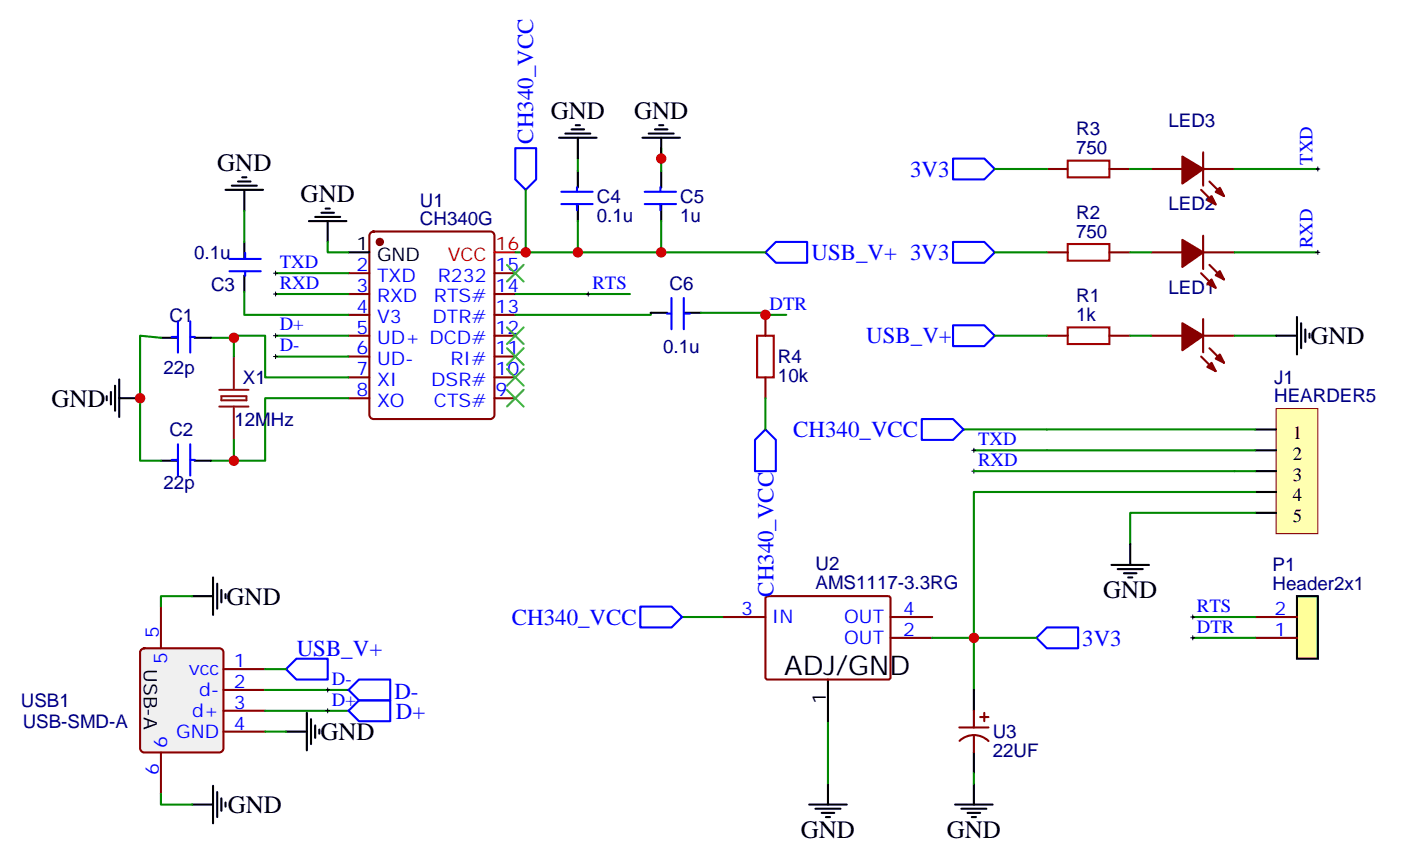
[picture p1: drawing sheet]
<svg xmlns="http://www.w3.org/2000/svg" width="237mm" height="146mm" viewBox="0 0 237 146" stroke-linecap="round" stroke-linejoin="round" font-family="sans-serif">
<path d="M23.9 110l.5-.3h12.7a.71 .71 0 0 1 .7 .8v16.2a.76 .76 0 0 1-.7 .7h-12.7a.76 .76 0 0 1-.7-.7v-16.2z" fill="#f0f0f0" stroke="#870000" stroke-width=".35"/>
<g fill="none" stroke="#870000" stroke-width=".35">
<path d="M62.7 39.4l.5-.2h19.8a.71 .71 0 0 1 .7 .7v30.3a.76 .76 0 0 1-.7 .7h-19.8a.76 .76 0 0 1-.7-.7v-30.3zM59 46.2h3.5M59 49.8h3.5M59 53.3h3.5M59 56.8h3.5M83.7 46.2h3.5M83.7 49.8h3.5M83.7 53.3h3.5M83.7 56.8h3.5M59 60.4h3.5M59 63.9h3.5M59 67.4h3.5"/>
<path d="M83.7 60.4h3.5M83.7 63.9h3.5M83.7 67.4h3.5M27.2 102.7v7M37.8 116.8h7.1M37.8 113.3h7.1M27.2 127.4v7M37.8 123.9h7.1M37.8 120.3h7.1"/>
</g>
<g fill="none" stroke="#000" stroke-width=".35">
<path d="M52.3 37.4h6.3M53.3 36.7h4.3M54.4 36h2.1M55.1 35.3h.7M55.5 37.4v3.6M27.2 57.2h2.8M32.9 57.2h2.8M59 42.7h3.5M18.1 67.1v.7M18.8 66.4v2.1M19.5 65.3v4.2M20.2 67.4h3.5"/>
<path d="M20.2 64.2v6.4M27.2 78h2.8M32.9 78h2.8M36.1 97.8v6.3M36.8 98.8v4.2M37.5 99.9v2.1M32.5 100.9h3.6M38.2 100.6v.7M32.5 136.2h3.6M36.1 133v6.4M36.8 134.1v4.2M37.5 135.1v2.2"/>
<path d="M38.2 135.9v.7M48.4 123.9h3.5M51.9 120.7v6.3M52.6 121.7v4.3M53.3 122.8v2.1M54 123.5v.7"/>
</g>
<path d="M27.2 57.2l-3.5-.4v21.2h3.5M35.7 57.2h3.9v-.4h5.3v7.1h14.1M46.6 46.2h12.4M55.5 41v1.7h3.5M59 67.4h-14.1v10.6h-9.2M44.9 113.3h3.5M44.9 123.9h3.5" fill="none" stroke="#008700" stroke-width=".35"/>
<path d="M29.1 57h1M30.1 54.4v5.3M32.2 54.4v5.3M32.2 57h.8M129.5 42.7l1.8-1.7h5.3v3.5h-5.3zM29.1 77.9h1M30.1 75.2v5.3M32.2 75.2v5.3M32.2 77.9h.8M48.4 113.3l1.8-1.8h5.3v3.5h-5.3z" fill="none" stroke="#00f" stroke-width=".35"/>
<circle cx="64.3" cy="41" r=".53" fill="#870000" stroke="#870000" stroke-width=".35"/>
<path d="M83.7 42.7h3.5" fill="none" stroke="#f00" stroke-width=".35"/>
<path d="M46.3 46.2h.7M46.6 45.9v.7" fill="none" stroke="#000" stroke-width=".17"/>
<path d="M216 69.2h7v21.1h-7z" fill="#ffffb0" stroke="#800000" stroke-width=".18"/>
<g fill="none" stroke="#000" stroke-width=".35">
<path d="M38.2 32.1h6.3M39.2 31.4h4.3M40.3 30.7h2.1M41 30h.7M41.3 32.1v3.6M94.6 23.3h6.4M95.7 22.6h4.2M96.7 21.9h2.1M97.4 21.2h.7M97.8 23.3v3.5M97.8 29v2.7M97.8 34.7v2.7"/>
<path d="M41.3 41v2.7M41.3 46.6v2.8M216 56.8h3.5M219.5 53.7v6.3M220.2 54.7v4.2M220.9 55.8v2.1M221.6 56.5v.7M212.4 72.7h3.6M212.4 76.2h3.6M212.4 79.8h3.6M212.4 83.3h3.6M212.4 86.8h3.6"/>
</g>
<g fill="none" stroke="#008700" stroke-width=".35">
<path d="M41.3 35.7v5.3M97.8 37.4v5.3M97.8 26.8v2.2M168.3 28.6h8.9M191.3 28.6h3.5M208.9 28.6h14.1M39.6 57.2v3.2M41.3 49.4v3.9h17.7M46.6 56.8h12.4M46.6 49.8h12.4M87.2 49.8h19.4M87.2 42.7h42.3"/>
<path d="M110.1 53v.3h-22.9M168.3 56.8h8.9M168.3 42.7h8.9M191.3 42.7h3.5M191.3 56.8h3.5M208.9 56.8h7.1M208.9 42.7h14.1M39.6 74.5v3.5M46.6 60.4h12.4M32.5 100.9h-5.3v1.8M44.9 116.8h14.1M27.2 134.4v1.8h5.3"/>
<path d="M44.9 120.3h14.1"/>
</g>
<g fill="none" stroke="#000" stroke-width=".17">
<path d="M222.7 28.6h.7M223 28.3v.7M46.3 56.8h.7M46.3 49.8h.7M46.6 49.4v.7M46.6 56.5v.7M222.7 42.7h.7M223 42.4v.7M46.3 60.4h.7M46.6 60v.7M55.1 116.8h.7M55.5 116.5v.7"/>
<path d="M55.5 120v.7M55.1 120.3h.7"/>
</g>
<path d="M95 32.5h5.3M95 34.5h5.3M97.6 31.7v.7M97.6 34.6v1M161.3 26.8h5.3l1.7 1.8-1.7 1.8h-5.3zM38.8 45.9h5.3M38.8 43.8h5.3M41.5 42.8v1M41.5 46v.7M161.3 41h5.3l1.7 1.7-1.7 1.8h-5.3zM161.3 55.1h5.3l1.7 1.7-1.7 1.8h-5.3z" fill="none" stroke="#00f" stroke-width=".35"/>
<path d="M37.1 66h5M37.1 68.8h5M37.5 67.1h4.2v.7h-4.2zM39.6 60.4v5.6M39.6 68.8v5.7" fill="none" stroke="#8c2424" stroke-width=".35"/>
<path d="M85.8 44.8l2.8 2.9M85.8 55.4l2.8 2.8M85.8 58.9l2.8 2.9M88.6 44.8l-2.8 2.9M88.6 55.4l-2.8 2.8M88.6 58.9l-2.8 2.9M85.8 62.5l2.8 2.8M85.8 66l2.8 2.8M88.6 62.5l-2.8 2.8M88.6 66l-2.8 2.8" fill="none" stroke="#3c3" stroke-width=".35"/>
<path d="M180.7 27.2h7v2.8h-7zM180.7 55.4h7v2.8h-7zM180.7 41.3h7v2.8h-7z" fill="none" stroke="#a10000" stroke-width=".35"/>
<g fill="none" stroke="#870000" stroke-width=".35">
<path d="M177.2 28.6h3.5M187.7 28.6h3.6M194.8 28.6h5.3M203.3 32.1l2.4 2.5M203.6 28.6h5.3M203.6 25.8v5.6M203.6 39.9v5.6M204.7 30.7l2.5 2.5M177.2 56.8h3.5M177.2 42.7h3.5M187.7 56.8h3.6M187.7 42.7h3.6"/>
<path d="M194.8 56.8h5.3M194.8 42.7h5.3M203.3 46.2l2.4 2.5M203.6 56.8h5.3M203.6 42.7h5.3M203.6 54v5.7M204.7 58.9l2.5 2.5M204.7 44.8l2.5 2.5M203.3 60.4l2.4 2.4"/>
</g>
<g fill="#870000" stroke="#870000" stroke-width=".35">
<path d="M200.1 54.7l3.5 2.1-3.5 2.5z"/>
<path d="M204.3 62.1l.7-.7 .7 1.4z"/>
<path d="M205.7 60.7l.7-.7 .8 1.4z"/>
<path d="M200.1 40.6l3.5 2.1-3.5 2.5z"/>
<path d="M204.3 48l.7-.7 .7 1.4z"/>
<path d="M205.7 46.6l.7-.7 .8 1.4z"/>
<path d="M200.1 26.5l3.5 2.1-3.5 2.5z"/>
<path d="M204.3 33.9l.7-.7 .7 1.4z"/>
<path d="M206.4 31.8l.8 1.4-1.5-.7z"/>
</g>
<path d="M219.5 100.9h3.5v10.6h-3.5z" fill="#ff9" stroke="#000" stroke-width=".35"/>
<g fill="none" stroke="#870000" stroke-width=".35">
<path d="M129.5 53.3v3.5M129.5 63.9v3.5M122.5 104.5h7M129.6 101.1l.3-.2 20.6 .1 .2 .3v13.6l-.3 .1h-20.7l-.2-.3zM150.7 108h7.1M150.7 104.5h7.1M212.4 108h7.1M212.4 104.5h7.1M162.3 123.2h5M162.4 125.4a3.5 3.5 0 0 1 4.9 .1M164.8 120.3v2.9M164.8 124.6v2.8"/>
<path d="M165.9 121.4h1.4M166.6 120.7v1.4"/>
</g>
<path d="M99.2 49.8h.7M99.6 49.4v.7M129.2 53.3h.7M129.5 53v.7M164.5 76.2h.7M164.5 79.8h.7M164.8 75.9v.7M164.8 79.4v.7M201.5 104.5h.7M201.5 108h.7M201.9 104.1v.7M201.9 107.6v.7" fill="none" stroke="#000" stroke-width=".17"/>
<g fill="none" stroke="#008700" stroke-width=".35">
<path d="M89 32.1v10.6M111.9 25.1v3.9M111.9 37.4v5.3M118.6 53h10.9v.3h3.6M129.5 67.4v5.3M163.1 72.7h49.3M164.8 76.2h47.6M164.8 79.8h47.6M212.4 83.3h-47.6v33.5M212.4 86.8h-21.1v5.3M115.4 104.5h7.1M157.8 108h17.6"/>
<path d="M201.9 104.5h10.5M201.9 108h10.5M140.1 122.1v10.6M164.8 130.9v1.8"/>
</g>
<g fill="none" stroke="#00f" stroke-width=".35">
<path d="M87.2 25.1h3.5v5.3l-1.7 1.7-1.8-1.7zM109.1 32.5h5.3M109.1 34.5h5.3M111.8 31.7v.7M111.8 34.6v1M112.9 53.1h.7M113.6 50.4v5.3M115.7 50.4v5.3M115.8 53.1h1M129.5 72.7l1.8 1.8v5.3h-3.5v-5.3zM156 70.9h5.3l1.8 1.8-1.8 1.8h-5.3zM59 116.8l1.7-1.8h5.3v3.6h-5.3z"/>
<path d="M108.4 102.7h5.3l1.7 1.8-1.7 1.7h-5.3zM175.4 108l1.8-1.8h5.3v3.5h-5.3zM59 120.3l1.7-1.7h5.3v3.5h-5.3z"/>
</g>
<g fill="none" stroke="#000" stroke-width=".35">
<path d="M108.7 23.3h6.4M109.8 22.6h4.2M110.8 21.9h2.2M111.5 21.2h.8M111.9 23.3v3.5M111.9 29v2.7M111.9 34.7v2.7M110.1 53h2.8M115.8 53h2.8M188.1 95.6h6.4M189.2 96.3h4.2M190.2 97h2.1"/>
<path d="M190.9 97.8h.7M191.3 92.1v3.5M140.1 115v7.1M164.8 116.8v3.5M136.9 136.2h6.4M138 136.9h4.2M139.1 137.6h2.1M139.8 138.3h.7M140.1 132.7v3.5M161.6 136.2h6.4M162.7 136.9h4.2M163.8 137.6h2.1"/>
<path d="M164.5 138.3h.7M164.8 127.4v3.5M164.8 132.7v3.5"/>
</g>
<path d="M128.1 56.8h2.9v7.1h-2.9z" fill="none" stroke="#a10000" stroke-width=".35"/>
<g fill="#c00">
<circle cx="23.7" cy="67.4" r=".88"/>
<circle cx="39.6" cy="57.2" r=".88"/>
<circle cx="39.6" cy="78" r=".88"/>
<circle cx="97.8" cy="42.7" r=".88"/>
<circle cx="89" cy="42.7" r=".88"/>
<circle cx="111.9" cy="42.7" r=".88"/>
<circle cx="111.9" cy="26.8" r=".88"/>
<circle cx="164.8" cy="108" r=".88"/>
<circle cx="129.5" cy="53.3" r=".88"/>
</g>
<text font-size="4.6" x="132.7" y="114.3">ADJ/GND</text>
<g font-size="4.2">
<text x="93.2" y="20.1">GND</text>
<text x="107.3" y="20.1">GND</text>
<text x="36.8" y="28.9">GND</text>
<text x="50.9" y="34.2">GND</text>
<text x="221.8" y="58.2">GND</text>
<text x="8.7" y="68.8">GND</text>
<text x="186.7" y="101.3">GND</text>
<text x="38.3" y="102.4">GND</text>
<text x="54.2" y="125.3">GND</text>
<text x="38.5" y="137.6">GND</text>
<text x="135.5" y="141.9">GND</text>
<text x="160.2" y="141.9">GND</text>
</g>
<g font-size="3.9" fill="#00f">
<text x="90.2" y="24.3" transform="rotate(-90 90.2 24.3)">CH340_VCC</text>
<text x="154" y="29.9">3V3</text>
<text x="137.4" y="44.1">USB_V+ 3V3</text>
<text x="146.6" y="58">USB_V+</text>
<text x="134.3" y="74">CH340_VCC</text>
<text x="130.9" y="101" transform="rotate(-90 130.9 101)">CH340_VCC</text>
<text x="86.6" y="105.7">CH340_VCC</text>
<text x="50.2" y="111.1">USB_V+</text>
<text x="183.2" y="109.3">3V3</text>
<text x="66.7" y="118.3">D-</text>
<text x="67" y="121.7">D+</text>
</g>
<g font-size="3.2" fill="#000080">
<text x="182.1" y="22.9">R3</text>
<text x="197.7" y="21.5">LED3</text>
<text x="182.1" y="26.1">750</text>
<text x="71.1" y="35">U1</text>
<text x="101" y="34.3">C4</text>
<text x="115.1" y="34.3">C5</text>
<text x="197.7" y="35.6">LED2</text>
<text x="71.1" y="38.1">CH340G</text>
<text x="101" y="37.5">0.1u</text>
<text x="115.1" y="37.5">1u</text>
<text x="182.1" y="40.3">750</text>
<text x="182.1" y="37">R2</text>
<text x="32.9" y="43.9">0.1u</text>
<text x="35.7" y="49.2">C3</text>
<text x="113.3" y="49.1">C6</text>
<text x="182.1" y="51.1">R1</text>
<text x="197.7" y="49.7">LED1</text>
<text x="28.7" y="54.5">C1</text>
<text x="112.2" y="59.7">0.1u</text>
<text x="182.1" y="54.4">1k</text>
<text x="27.7" y="63.3">22p</text>
<text x="41.1" y="65">X1</text>
<text x="131.7" y="64.7">10k</text>
<text x="131.7" y="61.5">R4</text>
<text x="215.6" y="64.9">J1</text>
<text x="215.6" y="68.1">HEARDER5</text>
<text x="28.7" y="73.9">C2</text>
<text x="39.7" y="72.1">12MHz</text>
<text x="27.7" y="82.7">22p</text>
<text x="138" y="99.8">AMS1117-3.3RG</text>
<text x="138" y="96.5">U2</text>
<text x="215.4" y="99.9">Header2x1</text>
<text x="215.4" y="96.7">P1</text>
<text x="3.5" y="119.7">USB1</text>
<text x="3.8" y="123.2">USB-SMD-A</text>
<text x="168" y="125">U3</text>
<text x="168" y="128.2">22UF</text>
</g>
<g font-size="3.2" fill="#00f">
<text x="222.1" y="27.9" transform="rotate(-90 222.1 27.9)">TXD</text>
<text x="47.3" y="45.4">TXD</text>
<text x="60.3" y="45.9">2</text>
<text x="63.8" y="47.7">TXD</text>
<text x="74.1" y="47.7">R232</text>
<text x="83.9" y="45.9">15</text>
<text x="222.1" y="42" transform="rotate(-90 222.1 42)">RXD</text>
<text x="47.3" y="48.9">RXD</text>
<text x="60.3" y="49.4">3</text>
<text x="60.3" y="53">4</text>
<text x="63.8" y="51.2">RXD</text>
<text x="73.4" y="51.2">RTS#</text>
<text x="83.9" y="53">13</text>
<text x="83.9" y="49.4">14</text>
<text x="100.3" y="48.9">RTS</text>
<text x="130.2" y="52.4">DTR</text>
<text x="47.3" y="56">D+</text>
<text x="47.3" y="59.5">D-</text>
<text x="60.3" y="56.5">5</text>
<text x="63.8" y="54.7">V3</text>
<text x="63.8" y="58.2">UD+ DCD#</text>
<text x="73.2" y="54.7">DTR#</text>
<text x="83.9" y="56.5">12</text>
<text x="60.3" y="60">6</text>
<text x="60.3" y="63.5">7</text>
<text x="63.8" y="61.8">UD-</text>
<text x="63.8" y="65.3">XI</text>
<text x="73" y="65.3">DSR#</text>
<text x="76.2" y="61.8">RI#</text>
<text x="83.9" y="63.5">10</text>
<text x="83.9" y="60">11</text>
<text x="60.3" y="67.1">8</text>
<text x="63.8" y="68.8">XO</text>
<text x="73.4" y="68.8">CTS#</text>
<text x="83.9" y="67.1">9</text>
<text x="165.5" y="75.4">TXD</text>
<text x="165.5" y="78.9">RXD</text>
<text x="26.9" y="108" transform="rotate(-90 26.9 108)">5</text>
<text x="125.4" y="104.1">3</text>
<text x="130.6" y="105.5">IN</text>
<text x="142.9" y="105.5">OUT</text>
<text x="152.8" y="107.6">2</text>
<text x="152.8" y="104.1">4</text>
<text x="202.6" y="103.6">RTS</text>
<text x="202.6" y="107.1">DTR</text>
<text x="215.7" y="107.6">1</text>
<text x="215.7" y="104.1">2</text>
<text x="28.3" y="112.5" transform="rotate(-90 28.3 112.5)">5</text>
<text x="39.6" y="112.9">1</text>
<text x="142.9" y="109">OUT</text>
<text x="31.9" y="114.3">vcc</text>
<text x="33.7" y="117.9">d-</text>
<text x="39.6" y="120">3</text>
<text x="39.6" y="116.5">2</text>
<text x="56.2" y="115.9">D-</text>
<text x="56.2" y="119.5">D+</text>
<text x="29.8" y="124.9">GND</text>
<text x="32.5" y="121.4">d+</text>
<text x="39.6" y="123.5">4</text>
<text x="26.9" y="131.2" transform="rotate(-90 26.9 131.2)">6</text>
<text x="28.3" y="126.7" transform="rotate(-90 28.3 126.7)">6</text>
</g>
<g font-size="3.2">
<text x="60.3" y="42.4">1</text>
<text x="63.8" y="44.1">GND</text>
<text x="218.8" y="74.3">1</text>
<text x="218.8" y="77.8">2</text>
<text x="218.8" y="81.4">3</text>
<text x="218.8" y="84.9">4</text>
<text x="218.8" y="88.4">5</text>
<text x="24.4" y="113.3" transform="rotate(90 24.4 113.3)">USB-A</text>
<text x="139.8" y="119.2" transform="rotate(-90 139.8 119.2)">1</text>
</g>
<g font-size="3.2" fill="#f00">
<text x="75.8" y="44.1">VCC</text>
<text x="83.9" y="42.4">16</text>
</g>
</svg>
